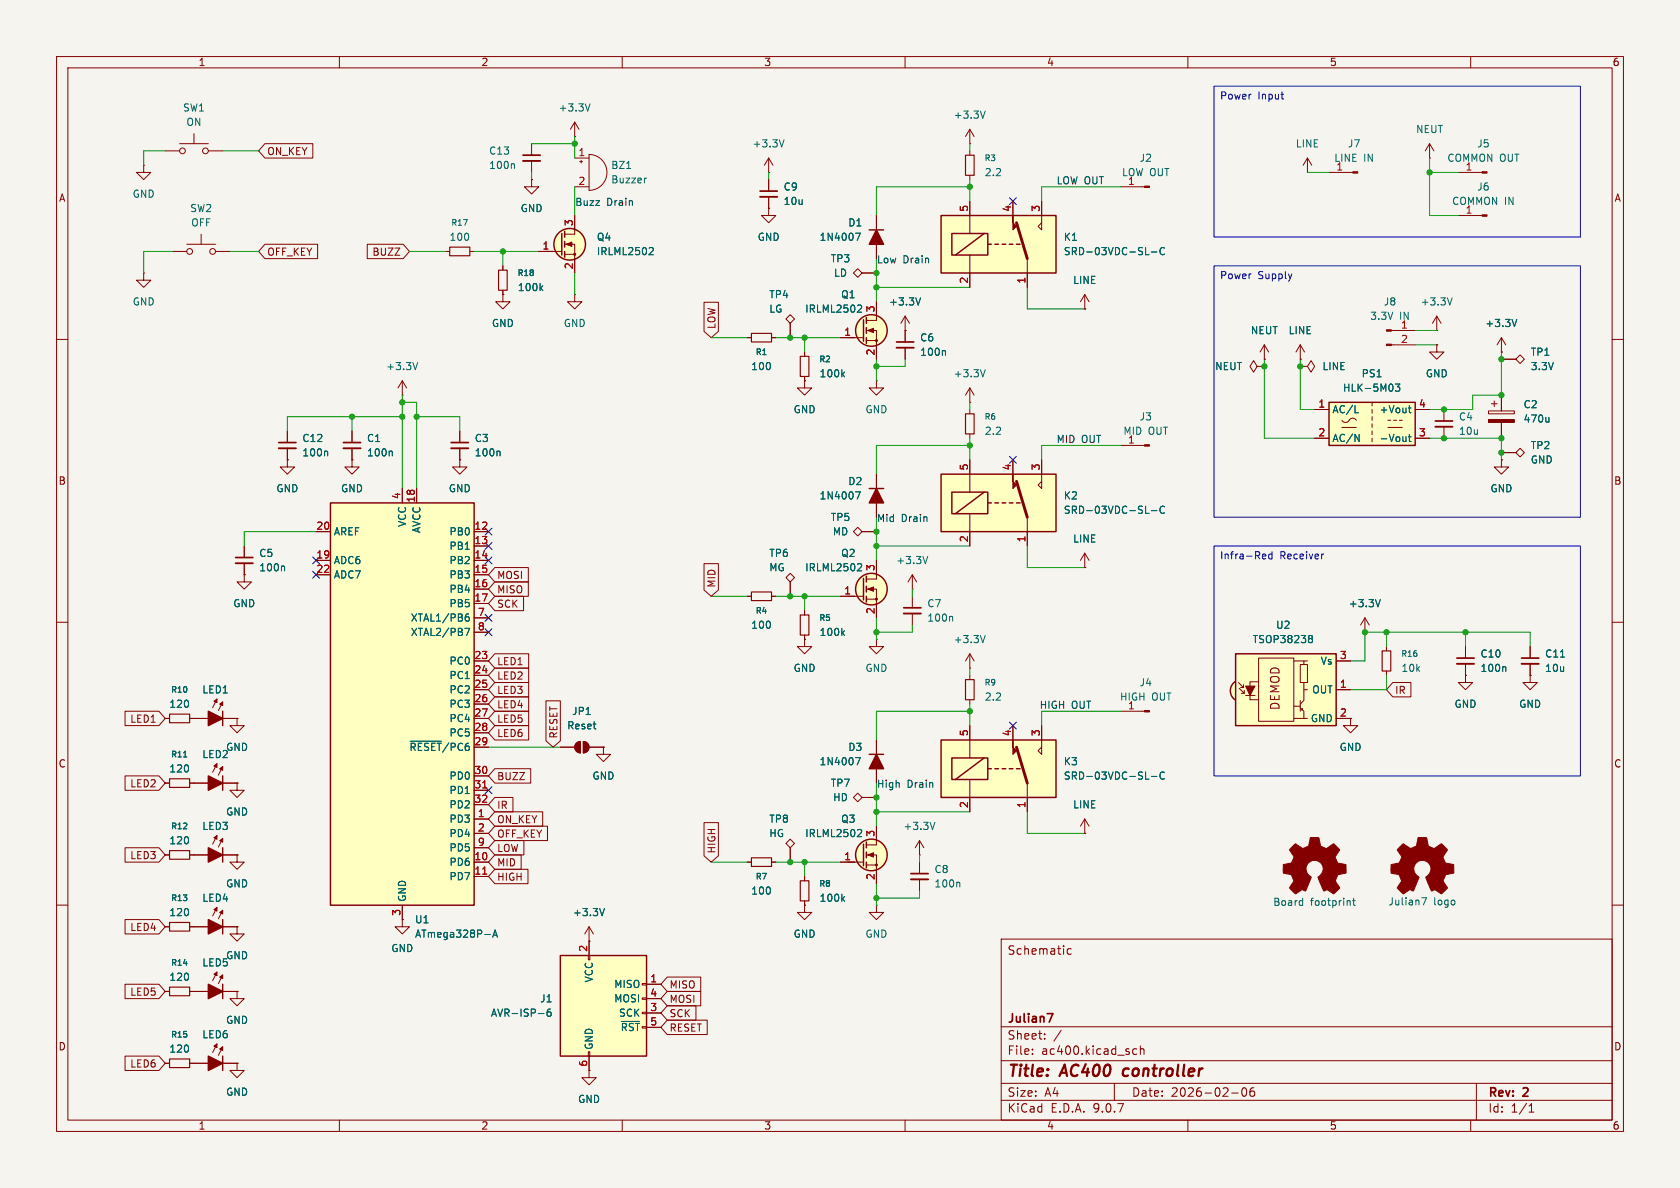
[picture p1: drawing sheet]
<svg xmlns="http://www.w3.org/2000/svg" width="297mm" height="210mm" viewBox="0 0 297 210" stroke-linecap="round" stroke-linejoin="round" font-family="sans-serif">
<path d="M0 0h297v210h-297z" fill="#f5f4ef" stroke="#f5f4ef" stroke-width=".18"/>
<g fill="none" stroke="#840000" stroke-width=".18">
<path d="M10 10h277v190h-277zM12 12h273v186h-273zM60 10v2M110 10v2M160 10v2M210 10v2M260 10v2M25.4 29.2v1.3h1.3l-1.3 1.3-1.3-1.3h1.3M25.4 29.2h.1M135.9 30.5h.1M135.9 27.9l-.8 1.3M135.9 27.9l.8 1.3"/>
<path d="M135.9 27.9v2.6M231.1 30.5h.1M231.1 27.9l-.7 1.3M231.1 27.9l.8 1.3M231.1 27.9v2.6M257.8 30.5h4.2M25.4 48.3v1.2h1.3l-1.3 1.3-1.3-1.3h1.3M25.4 48.3h.1M139.7 55.6l.8 .8-.8 .8-.8-.8zM139.7 57.2v2.5M246 58.4h4.2M10 60h2"/>
<path d="M71.1 69.9h.1M71.1 67.3l-.7 1.3M71.1 67.3l.8 1.3M71.1 67.3v2.6M246 61h4.2M255.3 72.4v2M255.3 75.4v2.1M285 60h2M10 110h2M154.9 113v1.3h1.3l-1.3 1.3-1.2-1.3h1.2M154.9 113h.1M270.5 114.3v2"/>
<path d="M270.5 117.3v2.1M285 110h2M41.9 138.4v1.3h1.3l-1.3 1.3-1.3-1.3h1.3M41.9 138.4h.1M29.2 151.1h.8M33.5 151.1h8.4M37.8 148.1l.6 .2M38.4 147.7l-.8 1.5M38.9 148.6l.5 .2M39.4 148.2l-.8 1.5M41.9 151.1v1.3h1.3l-1.3 1.3-1.3-1.3h1.3M41.9 151.1h.1"/>
<path d="M162.6 151.1h.1M162.6 148.6l-.8 1.3M162.6 148.6l.7 1.3M162.6 148.6v2.5M162.6 152.4v2M162.6 155.4v2.1M191.8 147.3h.1M191.8 144.8l-.8 1.3M191.8 144.8l.7 1.3M191.8 144.8v2.5M10 160h2M104.1 166.4h.1"/>
<path d="M104.1 163.8l-.7 1.3M104.1 163.8l.8 1.3M104.1 163.8v2.6M177 166h108v32h-108zM189.4 167.8l-.4-.1-.3 .3v.4l.1 .2h.6M285 160h2M60 198v2M104.1 189.2v1.3h1.3l-1.3 1.3-1.2-1.3h1.2M104.1 189.2h.1M110 198v2M160 198v2M177 194.5h108"/>
<path d="M177 191.5h108M177 187.5h108M177 181.5h108M182.5 186.3v.1M182.5 185.5v.1M184.7 183.6v.1M184.7 182.8v.1M187.6 182.1l-1.3 2M197 191.5v3M201 185.5l-.5-.1-.3 .3v.4l.2 .2h.6M201.6 185.5l.2-.1 .4 .1v.9M201.6 184.9v1.5"/>
<path d="M210 198v2M217.7 193.2h1.2M219.7 192.4l.2-.1a.81 .81 0 0 1 .6 .6 .81 .81 0 0 1-.3 .8l-.2 .1a.81 .81 0 0 1-.3-1.4zM221.7 192.3a.59 .59 0 0 0-.7 .6v.6l.1 .2 .4 .1 .2-.1 .1-.5-.1-.3h-.5l-.2 .3M260 198v2M261 191.5v6.5M270.3 196.6h.9M270.3 195.5l.4-.4v1.5"/>
</g>
<path d="M198.7 189.1l-.2 .7 .3 .4" fill="none" stroke="#840000" stroke-width=".4"/>
<path d="M253.7 74.4h3.1M269 116.3h3M161 154.4h3.1M185.1 179.2h1l-.6 1.5" fill="none" stroke="#840000" stroke-width=".3"/>
<path d="M138.6 24.7l-.4 1.3M73.8 64.1l-.4 1.2M275.9 116.2h.7M165.3 145.4l-.4 1.2M169.5 155.9l.2 .2v.7M106.9 160.6l-.5 1.3" fill="none" stroke="#006464" stroke-width=".18"/>
<path d="M253.7 75.4h3.1M269 117.3h3M161 155.4h3.1" fill="none" stroke="#840000" stroke-width=".33"/>
<g fill="#840000" stroke="#840000" stroke-width=".18">
<path d="M262 30.4h.9v.2h-.9z"/>
<path d="M245.1 58.3h.9v.2h-.9z"/>
<path d="M245.1 60.8h.9v.3h-.9z"/>
<path d="M37.8 148.1l.6-.4v.6z"/>
<path d="M38.9 148.6l.5-.4v.6z"/>
</g>
<path d="M30 150.4h3.5v1.5h-3.5z" fill="none" stroke="#840000" stroke-width=".2"/>
<path d="M36.8 149.9l2.6 1.2-2.6 1.3z" fill="#840000" stroke="#840000" stroke-width=".25"/>
<path d="M39.4 149.9v2.5" fill="none" stroke="#840000" stroke-width=".25"/>
<path d="M99.1 168.9h15.2v17.8h-15.2z" fill="#ffffc2"/>
<g fill="none" stroke="#840000" stroke-width=".18">
<path d="M154.9 38.1v7.6M171.4 25.4h.1M171.4 22.9v2.5M171.4 26.7v.7M171.4 31v.8M171.4 22.9l-.7 1.2M171.4 22.9l.8 1.2M148.6 59.7h4.1M150.9 48.3l.7-.8 .8 .8-.8 .7zM152.4 48.3h2.5M153.2 58.4h1.7v5.1M154.9 53.3v3.3h-1.7"/>
<path d="M160 58.4h.1M160 55.9v4.6M160 55.9l-.7 1.3M160 55.9l.8 1.3M254 58.4h.1M254 55.9l-.8 1.3M254 55.9l.8 1.3M254 55.9v2.5M265.4 59.7v2.5M265.4 59.7l-.7 1.3M265.4 59.7l.8 1.3M142.2 67.3v1.3h1.3l-1.3 1.3-1.2-1.3h1.2"/>
<path d="M142.2 67.3h.1M142.2 62.2v.8M142.2 66.5v.8M153.2 60.2h1.7M154.9 67.3v1.3h1.3l-1.3 1.3-1.2-1.3h1.2M154.9 67.3h.1M160 61.5v2M171.4 71.1h.1M171.4 68.6l-.7 1.3M171.4 68.6l.8 1.3M171.4 68.6v2.5M222.2 64.8l-.6-1-.6 1 .6 1 .6-1h1.3"/>
<path d="M223.5 64.8h.1M223.5 63.5h.1M223.5 61l-.7 1.2M223.5 61l.8 1.2M223.5 61v2.5M229.9 63.5h.1M229.9 64.8h1.2l.7-1 .6 1-.6 1-.7-1M229.9 64.8h.1M229.9 61l-.8 1.2M229.9 61l.7 1.2M229.9 61v2.5M254 61v1.2h1.3l-1.3 1.3-1.3-1.3h1.3"/>
<path d="M254 61h.1M263.1 72.6h4.6v.6h-4.6zM263.7 71.4h1M264.2 70.9v1M265.4 62.2h.1M265.4 69.9v2.7M265.4 74.7v2.8M265.4 63.5h2.6M268 63.5l.7-.8 .8 .8-.8 .8zM265.4 81.3v1.3h1.3l-1.3 1.2-1.2-1.2h1.2M265.4 81.3h.1M265.4 80h2.6"/>
<path d="M268 80l.7-.8 .8 .8-.8 .8zM29.2 138.4h.8M29.2 127h.8M33.5 138.4h8.4M33.5 127h8.4M37.8 135.4l.6 .2M37.8 124l.6 .2M38.4 135l-.8 1.5M38.4 123.6l-.8 1.5M38.9 135.9l.5 .2M38.9 124.5l.5 .2M39.4 135.5l-.8 1.5"/>
<path d="M39.4 124.1l-.8 1.5M41.9 127v1.3h1.3l-1.3 1.2-1.3-1.2h1.3M41.9 127h.1M34.3 163.8h7.6M37.8 160.8l.6 .2M38.4 160.4l-.8 1.5M38.9 161.3l.5 .2M39.4 160.9l-.8 1.5M41.9 175.3v1.2h1.3l-1.3 1.3-1.3-1.3h1.3M41.9 175.3h.1M104 168.9h.3v.8h-.3zM104.1 166.4v2.5"/>
<path d="M113.5 173.9h.8v.2h-.8zM113.5 176.4h.8v.3h-.8zM113.5 178.9h.8v.3h-.8zM114.3 174h2.5M114.3 176.5h2.5M114.3 179.1h2.5M29.2 188h.8M33.5 188h8.4M37.8 184.9l.6 .3M38.4 184.5l-.8 1.6M38.9 185.4l.5 .3M39.4 185l-.8 1.6"/>
<path d="M41.9 188v1.2h1.3l-1.3 1.3-1.3-1.3h1.3M41.9 188h.1M104 185.9h.3v.8h-.3zM104.1 186.7v2.5M114.3 181.6h2.5"/>
</g>
<g fill="none" stroke="#840000" stroke-width=".25">
<path d="M152.7 56.5v3.8M153.2 56.1v1.1M153.2 57.9v1M153.2 59.7v1M153.7 40.6h2.5M39.4 125.7v2.6M39.4 137.2v2.5M39.4 162.6v2.5M99.1 168.9h15.2v17.8h-15.2zM39.4 186.7v2.5"/>
<circle cx="154.1" cy="58.4" r="2.79"/>
</g>
<g fill="none" stroke="#006464" stroke-width=".18">
<path d="M174.2 19.6l-.5 1.3M151.2 41.2h.9l-.6 1.3M151.8 53.9l.4 .1 .1 .3-.8 .9h.8M162.7 52.6l-.4 1.3M256.7 52.6l-.4 1.3M268.2 56.5l-.5 1.2M148.9 66.1l.4 .5M149.3 65.8l-.5 .5M167 62l.1 .2v.6M174.2 65.3l-.5 1.3M273.8 73.8v.8M273.8 74.5l-.2 .1"/>
<path d="M32.5 133.8h.5M95.2 179.2h1M97.3 178.4h-.3a.86 .86 0 0 0 0 1.2l.4-.1v-.4l-.2-.2h-.4l-.1 .2M109.9 180.6h3.2"/>
</g>
<g fill="#840000" stroke="#840000" stroke-width=".18">
<path d="M263.1 74.2h4.6v.5h-4.6z"/>
<path d="M153.4 58.4l1-.4v.8z"/>
<path d="M37.8 184.9l.6-.4v.7z"/>
<path d="M38.9 185.4l.5-.4v.7z"/>
<path d="M37.8 135.4l.6-.4v.6z"/>
<path d="M38.9 135.9l.5-.4v.6z"/>
<path d="M37.8 124l.6-.4v.6z"/>
<path d="M38.9 124.5l.5-.4v.6z"/>
<path d="M37.8 160.8l.6-.4v.6z"/>
<path d="M38.9 161.3l.5-.4v.6z"/>
<circle cx="154.9" cy="60.2" r=".18"/>
</g>
<path d="M170.7 27.4h1.5v3.6h-1.5zM141.5 63h1.5v3.5h-1.5zM30 137.7h3.5v1.5h-3.5zM30 126.2h3.5v1.6h-3.5zM30 187.2h3.5v1.5h-3.5z" fill="none" stroke="#840000" stroke-width=".2"/>
<circle cx="154.1" cy="58.4" r="2.79" fill="#ffffc2" stroke="#ffffc2" stroke-width=".18"/>
<g fill="#840000" stroke="#840000" stroke-width=".25">
<path d="M36.8 186.7l2.6 1.3-2.6 1.2z"/>
<path d="M36.8 137.2l2.6 1.2-2.6 1.3z"/>
<path d="M36.8 125.7l2.6 1.3-2.6 1.3z"/>
<path d="M154.9 40.6l1.3 2.6h-2.5z"/>
<path d="M36.8 162.6l2.6 1.2-2.6 1.3z"/>
</g>
<path d="M158.5 60.5h3" fill="none" stroke="#840000" stroke-width=".3"/>
<path d="M158.5 61.5h3" fill="none" stroke="#840000" stroke-width=".33"/>
<path d="M166.4 38.1h20.3v10.2h-20.3z" fill="#ffffc2"/>
<g fill="none" stroke="#840000" stroke-width=".18">
<path d="M135.9 36.8v1.3h1.3l-1.3 1.3-1.3-1.3h1.3M135.9 36.8h.1M135.9 31.8v2M135.9 34.8v2M171.4 35.6v5.7M179.1 35.6v2.5M184.1 35.6v5l-.6-.6 .6-.6M198.1 33h4.2M234.9 30.5h4.3M252.7 27.9h.1M252.7 25.4l-.7 1.3M252.7 25.4l.8 1.3"/>
<path d="M252.7 25.4v2.5M257.8 38.1h4.2M30.5 44.5h2.5M33 43.2h5.1M35.6 41.4v1.8M38.1 44.5h2.5M132.1 59.7h.7M136.4 59.7h.8M171.4 45.1v5.7M181.6 45.7v5.1M191.8 54.6h.1M191.8 52.1l-.8 1.2"/>
<path d="M191.8 52.1l.7 1.2M191.8 52.1v2.5M171.4 72.4v.8M171.4 76.7v.8M191.8 97.8v2.5M191.8 97.8l-.8 1.3M191.8 97.8l.7 1.3M142.2 113v1.3h1.3l-1.3 1.3-1.2-1.3h1.2M142.2 113h.1M191.8 100.3h.1M99.1 132.1h2.5M101.9 131.4l.7-.3v2a1.02 1.02 0 0 1-.9-.6 1.02 1.02 0 0 1 .2-1.1z"/>
<path d="M103.1 131.1a1.02 1.02 0 0 1 1 1 1.02 1.02 0 0 1-1 1zM104.1 132.1h2.6M106.7 132.1v1.3h1.2l-1.2 1.2-1.3-1.2h1.3M106.7 132.1h.1M150.9 141l.7-.8 .8 .8-.8 .7zM152.4 141h2.5M29.2 175.3h.8M29.2 163.8h.8M33.5 175.3h8.4M33.5 163.8h.8M37.8 172.2l.6 .3M38.4 171.8l-.8 1.6"/>
<path d="M38.9 172.7l.5 .3M39.4 172.3l-.8 1.6M41.9 163.8v1.3h1.3l-1.3 1.3-1.3-1.3h1.3M41.9 163.8h.1M71.1 162.6v1.2h1.3l-1.3 1.3-1.3-1.3h1.3M71.1 162.6h.1"/>
<circle cx="33.5" cy="44.5" r=".51"/>
<circle cx="37.6" cy="44.5" r=".51"/>
</g>
<path d="M166.4 38.1h20.3v10.2h-20.3zM168.3 41.3h6.3v3.8h-6.3zM174 41.3l-5.1 3.8M174.6 43.2h.7M175.9 43.2h.6M177.2 43.2h.6M178.4 43.2h.7M179.7 43.2h.6M39.4 174v2.5" fill="none" stroke="#840000" stroke-width=".25"/>
<path d="M179.7 39.4l1.9 6.3" fill="none" stroke="#840000" stroke-width=".51"/>
<g fill="#840000" stroke="#840000" stroke-width=".18">
<path d="M179.1 38.1v1.3l.6 .6-.6 .6z"/>
<path d="M37.8 172.2l.6-.4v.7z"/>
<path d="M38.9 172.7l.5-.4v.7z"/>
<path d="M202.3 32.9h.9v.2h-.9z"/>
<path d="M101.9 131.4l.7-.3v2a1.02 1.02 0 0 1-.9-.6 1.02 1.02 0 0 1 .2-1.1z"/>
<path d="M103.1 131.1a1.02 1.02 0 0 1 1 1 1.02 1.02 0 0 1-1 1z"/>
<path d="M239.2 30.4h.8v.2h-.8z"/>
<path d="M262 38h.9v.2h-.9z"/>
</g>
<path d="M203.6 44.5h.9M205.9 43.9a.6 .6 0 0 0-.9 .4 .6 .6 0 0 0 .6 .7l.3-.1" fill="none" stroke="#006464" stroke-width=".18"/>
<path d="M36.8 174l2.6 1.3-2.6 1.2z" fill="#840000" stroke="#840000" stroke-width=".25"/>
<path d="M132.8 58.9h3.6v1.6h-3.6zM170.7 73.2h1.5v3.5h-1.5zM30 163.1h3.5v1.5h-3.5zM30 174.5h3.5v1.5h-3.5z" fill="none" stroke="#840000" stroke-width=".2"/>
<path d="M134.4 33.8h3" fill="none" stroke="#840000" stroke-width=".3"/>
<path d="M134.4 34.8h3" fill="none" stroke="#840000" stroke-width=".33"/>
<path d="M166.4 83.8h20.3v10.2h-20.3z" fill="#ffffc2"/>
<g fill="none" stroke="#840000" stroke-width=".18">
<path d="M29.2 26.7h2.5M31.7 25.4h5.1M34.3 23.6v1.8M36.8 26.7h2.6M94 31.8v1.2h1.2l-1.2 1.3-1.3-1.3h1.3M94 31.8h.1M94 25.4v2M94 28.4v2.1M78.7 44.5h.8M83.1 44.5h.7M88.9 52.1v1.2h1.3l-1.3 1.3-1.3-1.3h1.3M88.9 52.1h.1"/>
<path d="M88.9 47v.8M88.9 51.3v.8M198.1 78.7h4.2M150.9 94l.7-.8 .8 .8-.8 .7zM152.4 94h2.5M154.9 83.8v7.6M154.9 99.1v3.3h-1.7M171.4 81.3v5.7M171.4 90.8v5.7M179.1 81.3v2.5M181.6 91.4v5.1M184.1 81.3v5.1l-.6-.7 .6-.6"/>
<path d="M142.2 108v.7M142.2 112.3v.7M148.6 105.4h4.1M153.2 104.1h1.7v5.1M153.2 105.9h1.7"/>
<circle cx="32.3" cy="26.7" r=".51"/>
<circle cx="36.3" cy="26.7" r=".51"/>
</g>
<g fill="none" stroke="#840000" stroke-width=".25">
<path d="M153.7 86.4h2.5M166.4 83.8h20.3v10.2h-20.3zM168.3 87h6.3v3.8h-6.3zM174 87l-5.1 3.8M174.6 88.9h.7M175.9 88.9h.6M177.2 88.9h.6M178.4 88.9h.7M179.7 88.9h.6M152.7 102.2v3.8M153.2 101.9v1M153.2 103.6v1"/>
<path d="M153.2 105.4v1"/>
<circle cx="154.1" cy="104.1" r="2.79"/>
</g>
<path d="M179.7 85.1l1.9 6.3" fill="none" stroke="#840000" stroke-width=".51"/>
<g fill="#840000" stroke="#840000" stroke-width=".18">
<path d="M179.1 83.8v1.3l.6 .6-.6 .7z"/>
<path d="M202.3 78.6h.9v.3h-.9z"/>
<path d="M153.4 104.1l1-.3v.7z"/>
<circle cx="154.9" cy="105.9" r=".18"/>
</g>
<path d="M90.8 28.9l.1 .2v.7M95.6 50.9l.4 .5M96 50.5l-.5 .5M151.2 86.9h.9l-.6 1.3M151.8 99.6l.4 .1 .1 .3-.8 .9h.8M203.6 90.3h.9M205.9 89.6a.6 .6 0 0 0-.9 .4 .6 .6 0 0 0 .6 .7l.3-.1M148.9 111.9l.4 .4M149.3 111.5l-.5 .5" fill="none" stroke="#006464" stroke-width=".18"/>
<path d="M79.5 43.7h3.6v1.5h-3.6zM88.1 47.8h1.6v3.5h-1.6zM141.5 108.7h1.5v3.6h-1.5z" fill="none" stroke="#840000" stroke-width=".2"/>
<path d="M92.5 27.4h3" fill="none" stroke="#840000" stroke-width=".3"/>
<path d="M92.5 28.4h3" fill="none" stroke="#840000" stroke-width=".33"/>
<path d="M154.9 86.4l1.3 2.5h-2.5z" fill="#840000" stroke="#840000" stroke-width=".25"/>
<circle cx="154.1" cy="104.1" r="2.79" fill="#ffffc2" stroke="#ffffc2" stroke-width=".18"/>
<path d="M234.9 71.1h15.3v7.6h-15.3z" fill="#ffffc2"/>
<g fill="none" stroke="#840000" stroke-width=".25">
<path d="M99.3 41.3v3.8M99.8 40.9v1M99.8 42.7v1M99.8 44.5v1M234.9 71.1h15.3v7.6h-15.3zM153.7 133.4h2.5M152.7 149.2v3.8M153.2 148.8v1.1M153.2 150.6v1M153.2 152.4v1"/>
<circle cx="100.7" cy="43.2" r="2.79"/>
<circle cx="154.1" cy="151.1" r="2.79"/>
</g>
<g fill="none" stroke="#840000" stroke-width=".18">
<path d="M101.6 24.1h.1M101.6 21.6v2.5M101.6 38.1v3.3h-1.8M101.6 21.6l-.8 1.3M101.6 21.6l.8 1.3M101.6 27.9h2.5M101.6 33h2.5M102.5 28.6h.5M102.7 28.3v.5M104.1 27.3a3.2 3.2 0 0 1 3.2 3.2 3.2 3.2 0 0 1-3.2 3.2zM95.2 44.5h4.1M99.8 43.2h1.8v5.1"/>
<path d="M99.8 45h1.8M101.6 52.1v1.2h1.3l-1.3 1.3-1.3-1.3h1.3M101.6 52.1h.1M232.4 72.4h2.5M232.4 77.5h2.5M237.2 74.3a.8 .8 0 0 0 .8 .4 .8 .8 0 0 0 .7-.6 .73 .73 0 0 1 1.1 .2M237.2 75.6h2.6M242.6 71.1v.7M242.6 72.4v.6M242.6 73.7v.6M242.6 74.9v.7M242.6 76.2v.6"/>
<path d="M242.6 77.5v.6M245.4 75.6h2.5M245.4 74.3h.5M246.4 74.3h.5M247.4 74.3h.5M250.2 72.4h2.5M250.2 77.5h2.5M132.1 105.4h.7M136.4 105.4h.8M161.3 104.1h.1M161.3 101.6l-.8 1.3M161.3 101.6l.8 1.3"/>
<path d="M161.3 101.6v2.5M161.3 105.4v2M161.3 108.5v2M245.1 114.3v.8M245.1 118.6v.8M154.9 130.8v7.6M132.1 152.4h.7M136.4 152.4h.8M138.9 149.1l.8-.8 .8 .8-.8 .8zM139.7 149.9v2.5M142.2 154.9v.8M142.2 159.3v.7"/>
<path d="M148.6 152.4h4.1M153.2 151.1h1.7v5.1M153.2 152.9h1.7M154.9 146.1v3.3h-1.7"/>
</g>
<g fill="none" stroke="#006464" stroke-width=".18">
<path d="M104.3 18.4l-.4 1.2M110.8 29.8h.7M114.3 31.5h-.3M115 43.8h.4l.1 .3-.8 .9h.8M239.5 73h.7M239.5 76.8l.8 1.2v-1.2M246.7 67.9h.8l-.5 .5 .4 .1v.5l-.2 .2-.5-.2M249 72.1h.5M249 77.2h.5M249.2 71.7v1.1l.3 .2M249.2 76.8v1.1l.3 .1M164 98.4l-.4 1.2"/>
<path d="M168.2 109l.2 .1v.7M151.2 133.9h.9l-.6 1.3M148.9 158.8l.4 .5M149.3 158.5l-.5 .5M151.8 146.6l.4 .1 .1 .3-.8 .9h.8"/>
</g>
<path d="M159.8 107.4h3" fill="none" stroke="#840000" stroke-width=".3"/>
<path d="M159.8 108.5h3" fill="none" stroke="#840000" stroke-width=".33"/>
<g fill="#ffffc2" stroke="#ffffc2" stroke-width=".18">
<path d="M218.1 120.7l.2-.2 1.2 1.6-1.2 1.6a1.97 1.97 0 0 1-.2-3z"/>
<circle cx="100.7" cy="43.2" r="2.79"/>
<circle cx="154.1" cy="151.1" r="2.79"/>
</g>
<g fill="#840000" stroke="#840000" stroke-width=".18">
<path d="M100.1 43.2l1-.4v.8z"/>
<path d="M153.4 151.1l1-.4v.8z"/>
<circle cx="101.6" cy="45" r=".18"/>
<circle cx="154.9" cy="152.9" r=".18"/>
</g>
<path d="M154.9 133.4l1.3 2.5h-2.5z" fill="#840000" stroke="#840000" stroke-width=".25"/>
<path d="M132.8 104.6h3.6v1.6h-3.6zM244.3 115.1h1.6v3.5h-1.6zM132.8 151.6h3.6v1.6h-3.6zM141.5 155.7h1.5v3.6h-1.5z" fill="none" stroke="#840000" stroke-width=".2"/>
<path d="M218.4 115.6h17.8v12.7h-17.8z" fill="#ffffc2"/>
<path d="M218.4 115.6h17.8v12.7h-17.8zM218.3 120.5a1.97 1.97 0 0 0 0 3.2" fill="none" stroke="#840000" stroke-width=".25"/>
<g fill="none" stroke="#840000" stroke-width=".18">
<path d="M222.5 116.3h6.2v11.2h-6.2zM228.7 116.8h1.8M229.9 117.5h1.2v3.2h-1.2zM231.1 116.8h-.6v.7M236.2 116.8h2.6M218.9 120.7l.9 .8M219.1 121.7l.9 .9M219.3 121.5h.5M219.5 122.6h.5M219.8 121v.5M220 122v.6M220.2 122.9h1.7"/>
<path d="M222.5 120.5h-1.5v3.2h1.5M228.7 127h1.8M228.7 124.8h1.2M229.9 125.1l.6 .6v1.3h.6M229.9 123.8v1.9M230.3 125.2v.3h-.3M230.5 120.7v1.2M231.1 121.9h-.6v1.9l-.6 .7M236.2 127h2.6M236.2 121.9h2.6"/>
</g>
<path d="M220.2 121.3h1.7l-.9 1.6z" fill="#840000" stroke="#840000" stroke-width=".18"/>
<path d="M231.6 112.3h.2l.2 .3-.2 .3M231.6 112.9h.2M231.8 112.9l.2 .2v.3l-.1 .1-.3 .1" fill="none" stroke="#006464" stroke-width=".18"/>
<path d="M166.4 130.8h20.3v10.2h-20.3z" fill="#ffffc2"/>
<g fill="none" stroke="#840000" stroke-width=".18">
<path d="M50.8 76.2v2M50.8 79.2v2.1M62.2 76.2v2M62.2 79.2v2.1M81.3 76.2v2M81.3 79.2v2.1M50.8 81.3v1.3h1.3l-1.3 1.2-1.3-1.2h1.3M50.8 81.3h.1M62.2 81.3v1.3h1.3l-1.3 1.2-1.2-1.2h1.2M62.2 81.3h.1M81.3 81.3v1.3h1.2l-1.2 1.2-1.3-1.2h1.3M81.3 81.3h.1"/>
<path d="M138.9 102.1l.8-.8 .8 .8-.8 .8zM139.7 102.9v2.5M171.4 118.1h.1M171.4 115.6v2.5M171.4 119.4v.7M171.4 115.6l-.7 1.2M171.4 115.6l.8 1.2M241.3 111.8h.1M241.3 109.2l-.8 1.3M241.3 109.2l.8 1.3M241.3 109.2v2.6M259.1 114.3v2"/>
<path d="M259.1 117.3v2.1M270.5 119.4v1.3h1.3l-1.3 1.2-1.3-1.2h1.3M270.5 119.4h.1M171.4 123.7v.8M171.4 128.3v5.7M171.4 137.8v5.7M179.1 128.3v2.5M181.6 138.4v5.1M184.1 128.3v5.1l-.6-.7 .6-.6M198.1 125.7h4.2M142.2 160v1.3h1.3l-1.3 1.3-1.2-1.3h1.2M142.2 160h.1"/>
<path d="M154.9 160v1.3h1.3l-1.3 1.3-1.2-1.3h1.2M154.9 160h.1"/>
</g>
<path d="M166.4 130.8h20.3v10.2h-20.3zM168.3 134h6.3v3.8h-6.3zM174 134l-5.1 3.8M174.6 135.9h.7M175.9 135.9h.6M177.2 135.9h.6M178.4 135.9h.7M179.7 135.9h.6" fill="none" stroke="#840000" stroke-width=".25"/>
<path d="M179.7 132.1l1.9 6.3" fill="none" stroke="#840000" stroke-width=".51"/>
<g fill="#840000" stroke="#840000" stroke-width=".18">
<path d="M179.1 130.8v1.3l.6 .6-.6 .7z"/>
<path d="M202.3 125.6h.9v.3h-.9z"/>
</g>
<path d="M57.7 79.7l.2 .2v.7M69.2 79.7l.2 .2v.7M88.2 79.7l.2 .2v.7M174.2 112.3l-.5 1.3M244 106l-.4 1.3M266 117.8l.2 .2v.7M203.6 137.3h.9M205.9 136.6a.6 .6 0 0 0-.9 .4 .6 .6 0 0 0 .6 .7l.3-.1" fill="none" stroke="#006464" stroke-width=".18"/>
<path d="M170.7 120.1h1.5v3.6h-1.5z" fill="none" stroke="#840000" stroke-width=".2"/>
<path d="M49.3 78.2h3M60.7 78.2h3.1M79.8 78.2h3M257.6 116.3h3" fill="none" stroke="#840000" stroke-width=".3"/>
<path d="M49.3 79.2h3M60.7 79.2h3.1M79.8 79.2h3M257.6 117.3h3" fill="none" stroke="#840000" stroke-width=".33"/>
<path d="M58.4 88.9h25.4v71.1h-25.4z" fill="#ffffc2"/>
<path d="M58.4 88.9h25.4v71.1h-25.4z" fill="none" stroke="#840000" stroke-width=".25"/>
<g fill="none" stroke="#840000" stroke-width=".18">
<path d="M46.8 25.4h8.5v2.5h-8.5l-1.1-1.2zM94 31.8h.1M101.6 38.1v2.5M135.9 36.8h.1M135.9 31.8v2M135.9 34.8v2M154.9 38.1v2.5M171.4 35.6v2.5M179.1 35.6v2.5M184.1 35.6v2.5M46.8 43.2h9.3v2.5h-9.3l-1.1-1.2zM64.9 43.2h6.4l1.1 1.3-1.1 1.2h-6.4z"/>
<path d="M88.9 52.1h.1M88.9 47v.8M88.9 51.3v.8M95.2 44.5h2.6M101.6 45.7v2.6M124.5 53.4h2.5v5.2l-1.3 1.1-1.2-1.1zM132.1 59.7h.7M136.4 59.7h.8M139.7 57.2v2.5M148.6 59.7h2.5M152.4 48.3h2.5M154.9 43.2v2.5"/>
<path d="M154.9 53.3v2.6M160 58.4h.1M160 58.4v2.1M171.4 48.3v2.5M181.6 48.3v2.5M191.8 54.6h.1M50.8 76.2v2M50.8 79.2v2.1M62.2 76.2v2M62.2 79.2v2.1M81.3 76.2v2M81.3 79.2v2.1"/>
<path d="M142.2 67.3h.1M142.2 62.2v.8M142.2 66.5v.8M154.9 61v2.5M160 61.5v2M223.5 64.8h.1M223.5 63.5h.1M229.9 63.5h.1M229.9 64.8h.1M232.4 72.4h2.5M232.4 77.5h2.5M250.2 72.4h2.5"/>
<path d="M250.2 77.5h2.5M254 61h.1M265.4 62.2h.1M265.4 69.9v2.7M265.4 74.7v2.8M265.4 63.5h2.6M43.2 96.5v2.1M43.2 99.6v2M50.8 81.3h.1M55.9 94h2.5M55.9 99.1h2.5M62.2 81.3h.1"/>
<path d="M71.1 86.4v2.5M73.7 86.4v2.5M81.3 81.3h.1M83.8 94h2.6M83.8 99.1h2.6M83.8 96.5h2.6M124.5 99.6h2.5v4.7l-1.3 1.1-1.2-1.1zM152.4 94h2.5M154.9 83.8v2.6M154.9 88.9v2.5M154.9 99.1v2.5M171.4 81.3v2.5"/>
<path d="M171.4 94v2.5M179.1 81.3v2.5M181.6 94v2.5M184.1 81.3v2.5M265.4 81.3h.1M265.4 80h2.6M43.2 101.6v1.3h1.2l-1.2 1.2-1.3-1.2h1.3M43.2 101.6h.1M55.9 101.6h2.5M83.8 101.6h2.6M83.8 104.1h2.6M83.8 106.7h2.6"/>
<path d="M83.8 109.2h2.6M83.8 111.8h2.6M83.8 116.8h2.6M83.8 119.4h2.6M87.5 100.3h5.9v2.6h-5.9l-1.1-1.3zM87.5 102.9h5.9v2.5h-5.9l-1.1-1.3zM87.5 118.1h6v2.6h-6l-1.1-1.3zM87.5 115.6h6v2.5h-6l-1.1-1.3zM87.5 105.4h5.1v2.6h-5.1l-1.1-1.3zM132.1 105.4h.7M136.4 105.4h.8M139.7 102.9v2.5"/>
<path d="M142.2 113h.1M142.2 108v.7M142.2 112.3v.7M148.6 105.4h2.5M154.9 106.7v2.5M191.8 100.3h.1M236.2 116.8h2.6M241.3 111.8h.1M259.1 119.4v1.3h1.2l-1.2 1.2-1.3-1.2h1.3M259.1 119.4h.1M259.1 114.3v2M259.1 117.3v2.1"/>
<path d="M270.5 119.4h.1M270.5 114.3v2M270.5 117.3v2.1M22.1 137.2h6l1.1 1.2-1.1 1.3h-6zM22.1 125.7h6l1.1 1.3-1.1 1.3h-6zM29.2 127h.8M29.2 138.4h.8M33.5 127h3.3M33.5 138.4h3.3M39.4 127h2.5M39.4 138.4h2.5M41.9 127h.1"/>
<path d="M41.9 138.4h.1M83.8 121.9h2.6M83.8 124.5h2.6M83.8 127h2.6M83.8 129.5h2.6M83.8 132.1h2.6M83.8 137.2h2.6M83.8 139.7h2.6M87.5 120.6h6v2.6h-6l-1.1-1.3zM87.5 128.3h6v2.5h-6l-1.1-1.3zM87.5 135.9h6.3v2.5h-6.3l-1.1-1.2zM87.5 125.7h6v2.6h-6l-1.1-1.3z"/>
<path d="M87.5 123.2h6v2.5h-6l-1.1-1.2zM96.5 123.9h2.6v7.1l-1.3 1.1-1.3-1.1zM99.1 132.1h2.5M104.1 132.1h2.6M106.7 132.1h.1M154.9 130.8v2.6M154.9 135.9v2.5M171.4 128.3v2.5M179.1 128.3v2.5M184.1 128.3v2.5M236.2 121.9h2.6M236.2 127h2.6"/>
<path d="M238.8 127v1.3h1.2l-1.2 1.2-1.3-1.2h1.3M238.8 127h.1M246.2 120.6h3.2v2.6h-3.2l-1.1-1.3zM22.1 149.9h6l1.1 1.2-1.1 1.3h-6zM29.2 151.1h.8M33.5 151.1h3.3M39.4 151.1h2.5M41.9 151.1h.1M83.8 142.2h2.6M83.8 144.8h2.6M83.8 147.3h2.6M83.8 149.9h2.6"/>
<path d="M83.8 152.4h2.6M83.8 154.9h2.6M87.5 148.6h5.1v2.5h-5.1l-1.1-1.2zM87.5 141h3.2v2.5h-3.2l-1.1-1.3zM87.5 153.7h5.8v2.5h-5.8l-1.1-1.3zM87.5 151.1h4.6v2.6h-4.6l-1.1-1.3zM87.5 143.5h8.4v2.6h-8.4l-1.1-1.3zM87.5 146h9.3v2.6h-9.3l-1.1-1.3zM124.5 145.4h2.5v5.9l-1.3 1.1-1.2-1.1zM132.1 152.4h.7M136.4 152.4h.8M139.7 149.9v2.5"/>
<path d="M142.2 154.9v.8M142.2 159.3v.7M148.6 152.4h2.5M152.4 141h2.5M154.9 146.1v2.5M154.9 153.7v2.5M171.4 141v2.5M181.6 141v2.5M191.8 147.3h.1M22.1 162.6h6l1.1 1.2-1.1 1.3h-6zM22.1 174h6l1.1 1.3-1.1 1.2h-6zM29.2 175.3h.8"/>
<path d="M29.2 163.8h.8M33.5 175.3h3.3M33.5 163.8h3.3M39.4 175.3h2.5M39.4 163.8h2.5M41.9 163.8h.1M41.9 175.3h.1M71.1 162.6h.1M71.1 160v2.6M104.1 166.4h.1M104.1 166.4v2.5M114.3 174h2.5"/>
<path d="M114.3 176.5h2.5M114.3 179.1h2.5M118 177.8h5v2.5h-5l-1.2-1.2zM118 172.7h5.9v2.6h-5.9l-1.2-1.3zM118 175.3h5.9v2.5h-5.9l-1.2-1.3zM142.2 160h.1M22.1 186.7h6l1.1 1.3-1.1 1.2h-6zM29.2 188h.8M33.5 188h3.3M39.4 188h2.5M41.9 188h.1M104.1 189.2h.1"/>
<path d="M104.1 186.7v2.5M114.3 181.6h2.5M118 180.3h7v2.6h-7l-1.2-1.3z"/>
</g>
<g fill="none" stroke="#006464" stroke-width=".18">
<path d="M95.6 50.9l.4 .5M96 50.5l-.5 .5M115 43.8h.4l.1 .3-.8 .9h.8M151.2 41.2h.9l-.6 1.3M151.8 53.9l.4 .1 .1 .3-.8 .9h.8M162.7 52.6l-.4 1.3M203.6 44.5h.9M205.9 43.9a.6 .6 0 0 0-.9 .4 .6 .6 0 0 0 .6 .7l.3-.1M268.2 56.5l-.5 1.2M57.7 79.7l.2 .2v.7M69.2 79.7l.2 .2v.7M88.2 79.7l.2 .2v.7"/>
<path d="M148.9 66.1l.4 .5M149.3 65.8l-.5 .5M167 62l.1 .2v.6M239.5 73h.7M239.5 76.8l.8 1.2v-1.2M246.7 67.9h.8l-.5 .5 .4 .1v.5l-.2 .2-.5-.2M249 72.1h.5M249 77.2h.5M249.2 71.7v1.1l.3 .2M249.2 76.8v1.1l.3 .1M273.8 73.8v.8M273.8 74.5l-.2 .1"/>
<path d="M151.2 86.9h.9l-.6 1.3M151.8 99.6l.4 .1 .1 .3-.8 .9h.8M203.6 90.3h.9M205.9 89.6a.6 .6 0 0 0-.9 .4 .6 .6 0 0 0 .6 .7l.3-.1M50.1 100.1l.2 .2v.6M82.2 111.1h.8l-.5 1.2M82.3 109.1l.4-.1 .3 .3-.2 .4-.3 .1-.2-.1M82.8 108.5l-.3 .1-.2 .2M148.9 111.9l.4 .4M149.3 111.5l-.5 .5M231.6 112.3h.2l.2 .3-.2 .3M231.6 112.9h.2"/>
<path d="M231.8 112.9l.2 .2v.3l-.1 .1-.3 .1M244 106l-.4 1.3M266 117.8l.2 .2v.7M275.9 116.2h.7M32.5 133.8h.5M72.5 131h5.5M151.2 133.9h.9l-.6 1.3M203.6 137.3h.9M205.9 136.6a.6 .6 0 0 0-.9 .4 .6 .6 0 0 0 .6 .7l.3-.1M148.9 158.8l.4 .5M149.3 158.5l-.5 .5M151.8 146.6l.4 .1 .1 .3-.8 .9h.8"/>
<path d="M230.2 159.2l.1 .1M230.3 158.8v1.3M230.3 160l-.1 .1M238.5 159.2l.2 .2v.7M239.1 159.2h.5M239.3 158.8v1.1l.3 .2M251.3 158.7h.9l-.6 1.3M85.7 165.2h1M87.1 165.7l.4-1.3 .4 1.3M87.2 165.3h.6M95.2 179.2h1M97.3 178.4h-.3a.86 .86 0 0 0 0 1.2l.4-.1v-.4l-.2-.2h-.4l-.1 .2"/>
<path d="M106.9 160.6l-.5 1.3M109.9 180.6h3.2"/>
</g>
<path d="M85.3 139.3h.8M85.3 154.5h.8" fill="none" stroke="#a90000" stroke-width=".18"/>
<path d="M41.7 98.6h3" fill="none" stroke="#840000" stroke-width=".3"/>
<path d="M41.7 99.6h3" fill="none" stroke="#840000" stroke-width=".33"/>
<g fill="#840000" stroke="#840000" stroke-width=".18">
<path d="M247.5 149.7l.6-.6 .9 .6a.62 .62 0 0 0 1 0h.2a1.62 1.62 0 0 0 .4-1.4l.1-.2h1.5l.2 .7a.74 .74 0 0 0 .6 1l.5 .2 1.3-.9 1.1 1.1-.4 .7a.75 .75 0 0 0-.2 1.2l.2 .5 1.5 .2v1.5l-1.4 .3-.1 .1a1.23 1.23 0 0 0-.3 1.2l.7 1-.1 .2-1 .9-.8-.5a.54 .54 0 0 0-.9 0l-1-2.4a2.33 2.33 0 0 0 .8-1.9 1.54 1.54 0 0 0-2.5-.7 1.54 1.54 0 0 0 .5 2.6l-1.1 2.4a.69 .69 0 0 0-1.1 .1l-.6 .4-1.1-1.1 .8-1.1-.2-.6a.71 .71 0 0 0-.9-.7l-.8-.2v-1.5h.5a1.11 1.11 0 0 0 1.2-.8 .72 .72 0 0 0-.2-1.1l-.4-.7z"/>
<path d="M228.5 149.7l.6-.6 .8 .6a.62 .62 0 0 0 1 0h.2a1.62 1.62 0 0 0 .5-1.4l.1-.2h1.4l.2 .7a.74 .74 0 0 0 .7 1l.5 .2 1.3-.9 1 1.1-.4 .7a.75 .75 0 0 0-.1 1.2l.2 .5 1.4 .2 .1 1.5-1.4 .3-.1 .1a1.23 1.23 0 0 0-.3 1.2l.7 1-.1 .2-1 .9-.9-.5a.54 .54 0 0 0-.8 0l-1.1-2.4a2.33 2.33 0 0 0 .9-1.9 1.54 1.54 0 0 0-2.5-.7 1.54 1.54 0 0 0 .4 2.6l-1 2.4a.69 .69 0 0 0-1.2 .1l-.6 .4-1-1.1 .8-1.1-.3-.6a.71 .71 0 0 0-.9-.7l-.7-.2v-1.5h.4a1.11 1.11 0 0 0 1.2-.8 .72 .72 0 0 0-.2-1.1l-.3-.7z"/>
</g>
<g fill="none" stroke="#009600" stroke-width=".18">
<path d="M29.2 26.7h-3.8v2.5M39.4 26.7h6.3M94 30.5v1.3M94 25.4h7.6M101.6 24.1v3.8M101.6 33v5.1M135.9 30.5v1.3M171.4 25.4v1.3M171.4 31.8v3.8M171.4 33h-16.5v5.1M198.1 33h-14v2.6M231.1 30.5h3.8"/>
<path d="M252.7 27.9v10.2h5.1M252.7 30.5h5.1M30.5 44.5h-5.1v3.8M40.6 44.5h5.1M72.4 44.5h6.3M83.8 44.5h11.4M88.9 44.5v2.5M101.6 48.3v3.8M125.7 59.7h6.4M137.2 59.7h11.4M142.2 59.7v2.5M154.9 45.7v7.6"/>
<path d="M154.9 50.8h16.5M181.6 50.8v3.8h10.2M250.2 58.4h3.8M62.2 73.7v2.5M71.1 69.9v16.5M71.1 73.7h-20.3v2.5M71.1 71.1h2.6v15.3M73.7 73.7h7.6v2.5M154.9 63.5v3.8M160 63.5v1.3h-5.1M171.4 71.1v1.3M171.4 77.5v3.8"/>
<path d="M171.4 78.7h-16.5v5.1M198.1 78.7h-14v2.6M223.5 63.5v14h8.9M229.9 63.5v8.9h2.5M250.2 61h3.8M252.7 77.5h12.7v3.8M265.4 62.2v7.7h-5.1v2.5h-7.6M55.9 94h-12.7v2.5M154.9 91.4v7.7M154.9 96.5h16.5M181.6 96.5v3.8h10.2M125.7 105.4h6.4"/>
<path d="M137.2 105.4h11.4M142.2 105.4v2.6M154.9 109.2v3.8M161.3 104.1v1.3M161.3 110.5v1.3h-6.4M171.4 118.1v1.3M245.1 111.8v2.5M245.1 119.4v2.5h-6.3M259.1 111.8v2.5M270.5 114.3v-2.5h-29.2v5h-2.5M86.4 132.1h12.7M154.9 138.4v7.7"/>
<path d="M171.4 124.5v3.8M171.4 125.7h-16.5v5.1M198.1 125.7h-14v2.6M125.7 152.4h6.4M137.2 152.4h11.4M142.2 152.4v2.5M154.9 156.2v3.8M154.9 143.5h16.5M162.6 151.1v1.3M162.6 157.5v1.3h-7.7M181.6 143.5v3.8h10.2"/>
</g>
<g fill="none" stroke="#000084" stroke-width=".18">
<path d="M178.5 35l1.2 1.2M179.7 35l-1.2 1.2M55.3 98.5l1.2 1.2M56.5 98.5l-1.2 1.2M85.8 93.4l1.2 1.2M85.8 95.9l1.2 1.2M85.8 98.5l1.2 1.2M87 93.4l-1.2 1.2M87 95.9l-1.2 1.2M87 98.5l-1.2 1.2M178.5 80.7l1.2 1.2M179.7 80.7l-1.2 1.2"/>
<path d="M55.3 101l1.2 1.2M56.5 101l-1.2 1.2M85.8 111.2l1.2 1.2M85.8 108.6l1.2 1.2M87 111.2l-1.2 1.2M87 108.6l-1.2 1.2M85.8 139.1l1.2 1.2M87 139.1l-1.2 1.2M178.5 127.7l1.2 1.2M179.7 127.7l-1.2 1.2"/>
</g>
<path d="M214.6 15.2h64.8v26.7h-64.8zM226.4 16.7h.5M226.8 17.5h.1M214.6 47h64.8v44.4h-64.8zM214.6 96.5h64.8v40.7h-64.8zM223.4 97.9l.3 .1 .1 .3-.6 .1M223.7 98.7l-.3 .1M224.9 98l-.4-.1-.2 .3 .1 .5h.5M224.9 97.5v1.3M234 97.9l-.2 .1" fill="none" stroke="#0000c2" stroke-width=".18"/>
<g fill="#009600" stroke="#009600" stroke-width=".18">
<circle cx="252.7" cy="30.5" r=".46"/>
<circle cx="265.4" cy="69.9" r=".46"/>
<circle cx="265.4" cy="63.5" r=".46"/>
<circle cx="223.5" cy="64.8" r=".46"/>
<circle cx="229.9" cy="64.8" r=".46"/>
<circle cx="142.2" cy="59.7" r=".46"/>
<circle cx="139.7" cy="59.7" r=".46"/>
<circle cx="154.9" cy="64.8" r=".46"/>
<circle cx="171.4" cy="33" r=".46"/>
<circle cx="154.9" cy="48.3" r=".46"/>
<circle cx="154.9" cy="50.8" r=".46"/>
<circle cx="259.1" cy="111.8" r=".46"/>
<circle cx="255.3" cy="77.5" r=".46"/>
<circle cx="255.3" cy="72.4" r=".46"/>
<circle cx="265.4" cy="77.5" r=".46"/>
<circle cx="265.4" cy="80" r=".46"/>
<circle cx="241.3" cy="111.8" r=".46"/>
<circle cx="245.1" cy="111.8" r=".46"/>
<circle cx="154.9" cy="94" r=".46"/>
<circle cx="154.9" cy="96.5" r=".46"/>
<circle cx="171.4" cy="78.7" r=".46"/>
<circle cx="88.9" cy="44.5" r=".46"/>
<circle cx="101.6" cy="25.4" r=".46"/>
<circle cx="154.9" cy="143.5" r=".46"/>
<circle cx="171.4" cy="125.7" r=".46"/>
<circle cx="154.9" cy="141" r=".46"/>
<circle cx="142.2" cy="105.4" r=".46"/>
<circle cx="139.7" cy="105.4" r=".46"/>
<circle cx="154.9" cy="111.8" r=".46"/>
<circle cx="142.2" cy="152.4" r=".46"/>
<circle cx="154.9" cy="158.8" r=".46"/>
<circle cx="62.2" cy="73.7" r=".46"/>
<circle cx="71.1" cy="73.7" r=".46"/>
<circle cx="139.7" cy="152.4" r=".46"/>
<circle cx="71.1" cy="71.1" r=".46"/>
<circle cx="73.7" cy="73.7" r=".46"/>
</g>
<g font-size="2.8" fill="#840000">
<text x="178" y="190.9">Title:</text>
<text x="187.7" y="190.9">AC400</text>
<text x="199.4" y="190.9">controller</text>
</g>
<g font-size="2.1" fill="#840000">
<text x="226.4" y="125.6" transform="rotate(-90 226.4 125.6)">DEMOD</text>
<text x="178" y="169">Schematic</text>
<text x="178" y="184">Sheet:</text>
<text x="178" y="181.2">Julian7</text>
<text x="178" y="186.7">File:</text>
<text x="184.1" y="186.7">ac400.kicad_sch</text>
<text x="178" y="196.9">KiCad</text>
<text x="178" y="194.1">Size:</text>
<text x="184.7" y="194.1">A4</text>
<text x="185.7" y="196.9">E.D.A.</text>
<text x="193.3" y="196.9">9.0.7</text>
<text x="200" y="194.1">Date:</text>
<text x="207" y="194.1">2026-02-06</text>
<text x="263" y="194.3">Rev:</text>
<text x="263" y="196.9">Id:</text>
<text x="267.1" y="196.9">1/1</text>
<text x="269.4" y="194.3">2</text>
</g>
<g font-size="1.8" fill="#840000">
<text x="35" y="11.9">1</text>
<text x="85" y="11.9">2</text>
<text x="135" y="11.9">3</text>
<text x="185" y="11.9">4</text>
<text x="235" y="11.9">5</text>
<text x="285" y="11.9">6</text>
<text x="47.1" y="27.6">ON_KEY</text>
<text x="10.3" y="35.9">A</text>
<text x="285.3" y="35.9">A</text>
<text x="47.1" y="45.4">OFF_KEY</text>
<text x="65.7" y="45.4">BUZZ</text>
<text x="126.7" y="58.3" transform="rotate(-90 126.7 58.3)">LOW</text>
<text x="10.3" y="85.9">B</text>
<text x="285.3" y="85.9">B</text>
<text x="87.8" y="102.6">MOSI</text>
<text x="87.8" y="105.1">MISO</text>
<text x="87.8" y="107.6">SCK</text>
<text x="126.7" y="104" transform="rotate(-90 126.7 104)">MID</text>
<text x="87.8" y="117.8">LED1</text>
<text x="87.8" y="122.9">LED3</text>
<text x="87.8" y="120.3">LED2</text>
<text x="87.8" y="125.4">LED4</text>
<text x="246.5" y="122.9">IR</text>
<text x="22.9" y="128">LED1</text>
<text x="87.8" y="130.5">LED6</text>
<text x="87.8" y="128">LED5</text>
<text x="98.7" y="130.7" transform="rotate(-90 98.7 130.7)">RESET</text>
<text x="10.3" y="135.9">C</text>
<text x="285.3" y="135.9">C</text>
<text x="22.9" y="139.4">LED2</text>
<text x="87.8" y="138.1">BUZZ</text>
<text x="87.8" y="143.2">IR</text>
<text x="87.8" y="145.7">ON_KEY</text>
<text x="87.8" y="148.3">OFF_KEY</text>
<text x="22.9" y="152.1">LED3</text>
<text x="87.8" y="150.8">LOW</text>
<text x="87.8" y="155.9">HIGH</text>
<text x="87.8" y="153.4">MID</text>
<text x="126.7" y="151" transform="rotate(-90 126.7 151)">HIGH</text>
<text x="22.9" y="164.8">LED4</text>
<text x="22.9" y="176.2">LED5</text>
<text x="118.3" y="174.9">MISO</text>
<text x="118.3" y="177.5">MOSI</text>
<text x="10.3" y="185.9">D</text>
<text x="118.3" y="180">SCK</text>
<text x="118.3" y="182.6">RESET</text>
<text x="285.3" y="185.9">D</text>
<text x="22.9" y="188.9">LED6</text>
<text x="35" y="199.9">1</text>
<text x="85" y="199.9">2</text>
<text x="135" y="199.9">3</text>
<text x="185" y="199.9">4</text>
<text x="235" y="199.9">5</text>
<text x="285" y="199.9">6</text>
</g>
<g font-size="1.8" fill="#0000c2">
<text x="215.6" y="17.9">Power</text>
<text x="222.4" y="17.9">Input</text>
<text x="215.6" y="49.7">Power</text>
<text x="222.4" y="49.7">Supply</text>
<text x="215.6" y="99.2">Infra-Red</text>
<text x="226.2" y="99.2">Receiver</text>
</g>
<g font-size="1.8" fill="#006464">
<text x="32.3" y="19.9">SW1</text>
<text x="32.9" y="22.5">ON</text>
<text x="98.7" y="19.9">+3.3V</text>
<text x="168.5" y="21.2">+3.3V</text>
<text x="250.2" y="23.7">NEUT</text>
<text x="86.4" y="27.5">C13</text>
<text x="132.9" y="26.3">+3.3V</text>
<text x="201.4" y="28.8">J2</text>
<text x="229" y="26.3">LINE</text>
<text x="235.8" y="28.8">LINE</text>
<text x="238.2" y="26.3">J7</text>
<text x="241.1" y="28.8">IN</text>
<text x="255.8" y="28.8">COMMON OUT</text>
<text x="261.1" y="26.3">J5</text>
<text x="23.4" y="35.2">GND</text>
<text x="86.4" y="30.1">100n</text>
<text x="108" y="30.1">BZ1</text>
<text x="108" y="32.6">Buzzer</text>
<text x="138.4" y="33.9">C9</text>
<text x="174" y="31.3">2.2</text>
<text x="198.3" y="31.3">LOW OUT</text>
<text x="199.3" y="32.8">1</text>
<text x="236.1" y="30.2">1</text>
<text x="261.1" y="33.9">J6</text>
<text x="33.5" y="37.7">SW2</text>
<text x="33.7" y="40.2">OFF</text>
<text x="91.9" y="37.7">GND</text>
<text x="138.4" y="36.4">10u</text>
<text x="149.9" y="40.2">D1</text>
<text x="256.6" y="36.4">COMMON IN</text>
<text x="259" y="37.8">1</text>
<text x="79.4" y="42.8">100</text>
<text x="105.4" y="42.8">Q4</text>
<text x="105.4" y="45.3">IRLML2502</text>
<text x="133.9" y="42.8">GND</text>
<text x="144.8" y="42.8">1N4007</text>
<text x="146.8" y="46.6">TP3</text>
<text x="188" y="42.8">K1</text>
<text x="188" y="45.3">SRD-03VDC-SL-C</text>
<text x="91.4" y="51.7">100k</text>
<text x="135.9" y="52.9">TP4</text>
<text x="147.3" y="49.1">LD</text>
<text x="148.6" y="52.9">Q1</text>
<text x="189.6" y="50.4">LINE</text>
<text x="23.4" y="54.2">GND</text>
<text x="86.9" y="58">GND</text>
<text x="99.6" y="58">GND</text>
<text x="135.9" y="55.5">LG</text>
<text x="142.2" y="55.5">IRLML2502</text>
<text x="157.1" y="54.2">+3.3V</text>
<text x="221" y="59.3">NEUT</text>
<text x="227.7" y="59.3">LINE</text>
<text x="242.1" y="56.7">3.3V</text>
<text x="244.6" y="54.2">J8</text>
<text x="247.4" y="56.7">IN</text>
<text x="251.1" y="54.2">+3.3V</text>
<text x="262.5" y="58">+3.3V</text>
<text x="68.2" y="65.6">+3.3V</text>
<text x="132.7" y="65.6">100</text>
<text x="162.6" y="60.6">C6</text>
<text x="162.6" y="63.1">100n</text>
<text x="214.7" y="65.6">NEUT</text>
<text x="233.7" y="65.6">LINE</text>
<text x="270.5" y="63.1">TP1</text>
<text x="270.5" y="65.6">3.3V</text>
<text x="144.8" y="66.9">100k</text>
<text x="168.5" y="66.9">+3.3V</text>
<text x="237.3" y="69.4">HLK-5M03</text>
<text x="240.6" y="66.9">PS1</text>
<text x="252" y="66.9">GND</text>
<text x="140.2" y="73.3">GND</text>
<text x="152.9" y="73.3">GND</text>
<text x="174" y="77.1">2.2</text>
<text x="198.5" y="77.1">MID</text>
<text x="201.4" y="74.5">J3</text>
<text x="203" y="77.1">OUT</text>
<text x="235.5" y="73.3">AC/L</text>
<text x="243.8" y="73.3">+Vout</text>
<text x="257.8" y="74.5">C4</text>
<text x="257.8" y="77.1">10u</text>
<text x="269.2" y="72.4">C2</text>
<text x="269.2" y="74.9">470u</text>
<text x="53.3" y="80.9">100n</text>
<text x="53.3" y="78.3">C12</text>
<text x="64.8" y="78.3">C1</text>
<text x="64.8" y="80.9">100n</text>
<text x="83.8" y="78.3">C3</text>
<text x="83.8" y="80.9">100n</text>
<text x="235.5" y="78.3">AC/N</text>
<text x="243.8" y="78.3">-Vout</text>
<text x="270.5" y="79.6">TP2</text>
<text x="270.5" y="82.1">GND</text>
<text x="48.8" y="87.2">GND</text>
<text x="60.2" y="87.2">GND</text>
<text x="79.2" y="87.2">GND</text>
<text x="144.8" y="88.5">1N4007</text>
<text x="149.9" y="86">D2</text>
<text x="188" y="88.5">K2</text>
<text x="263.4" y="87.2">GND</text>
<text x="58.9" y="94.8">AREF</text>
<text x="72" y="93.2" transform="rotate(-90 72 93.2)">VCC</text>
<text x="74.5" y="94.3" transform="rotate(-90 74.5 94.3)">AVCC</text>
<text x="79.4" y="94.8">PB0</text>
<text x="146.8" y="92.3">TP5</text>
<text x="147.1" y="94.8">MD</text>
<text x="188" y="91">SRD-03VDC-SL-C</text>
<text x="45.7" y="98.7">C5</text>
<text x="45.7" y="101.2">100n</text>
<text x="58.9" y="99.9">ADC6</text>
<text x="79.4" y="97.4">PB1</text>
<text x="79.4" y="99.9">PB2</text>
<text x="135.9" y="98.7">TP6</text>
<text x="135.9" y="101.2">MG</text>
<text x="142.2" y="101.2">IRLML2502</text>
<text x="148.6" y="98.7">Q2</text>
<text x="158.3" y="99.9">+3.3V</text>
<text x="189.6" y="96.1">LINE</text>
<text x="41.1" y="107.5">GND</text>
<text x="58.9" y="102.5">ADC7</text>
<text x="79.4" y="102.5">PB3</text>
<text x="79.4" y="105">PB4</text>
<text x="79.4" y="107.5">PB5</text>
<text x="163.8" y="107.5">C7</text>
<text x="238.4" y="107.5">+3.3V</text>
<text x="72.5" y="110.1">XTAL1/PB6</text>
<text x="72.5" y="112.6">XTAL2/PB7</text>
<text x="132.7" y="111.4">100</text>
<text x="144.8" y="112.6">100k</text>
<text x="163.8" y="110.1">100n</text>
<text x="168.5" y="113.9">+3.3V</text>
<text x="221.4" y="113.9">TSOP38238</text>
<text x="225.5" y="111.4">U2</text>
<text x="79.4" y="117.7">PC0</text>
<text x="140.2" y="119">GND</text>
<text x="152.9" y="119">GND</text>
<text x="233.4" y="117.7">Vs</text>
<text x="247.7" y="119">10k</text>
<text x="261.6" y="119">100n</text>
<text x="261.6" y="116.4">C10</text>
<text x="273.1" y="116.4">C11</text>
<text x="273.1" y="119">10u</text>
<text x="29.8" y="125.3">120</text>
<text x="35.7" y="122.8">LED1</text>
<text x="79.4" y="120.2">PC1</text>
<text x="79.4" y="122.8">PC2</text>
<text x="79.4" y="125.3">PC3</text>
<text x="174" y="124.1">2.2</text>
<text x="197.9" y="124.1">HIGH</text>
<text x="201.4" y="121.5">J4</text>
<text x="203.6" y="124.1">OUT</text>
<text x="231.9" y="122.8">OUT</text>
<text x="257" y="125.3">GND</text>
<text x="268.5" y="125.3">GND</text>
<text x="79.4" y="127.9">PC4</text>
<text x="79.4" y="130.4">PC5</text>
<text x="100.2" y="129.1">Reset</text>
<text x="101" y="126.6">JP1</text>
<text x="231.6" y="127.9">GND</text>
<text x="29.8" y="136.8">120</text>
<text x="35.7" y="134.2">LED2</text>
<text x="39.9" y="132.9">GND</text>
<text x="72.3" y="132.9">~{RESET}/PC6</text>
<text x="144.8" y="135.5">1N4007</text>
<text x="149.9" y="132.9">D3</text>
<text x="188" y="135.5">K3</text>
<text x="236.7" y="132.9">GND</text>
<text x="79.4" y="138">PD0</text>
<text x="79.4" y="140.6">PD1</text>
<text x="79.4" y="143.1">PD2</text>
<text x="104.6" y="138">GND</text>
<text x="146.8" y="139.3">TP7</text>
<text x="147.2" y="141.8">HD</text>
<text x="188" y="138">SRD-03VDC-SL-C</text>
<text x="189.6" y="143.1">LINE</text>
<text x="29.8" y="149.5">120</text>
<text x="35.7" y="146.9">LED3</text>
<text x="39.9" y="144.4">GND</text>
<text x="79.4" y="145.6">PD3</text>
<text x="79.4" y="148.2">PD4</text>
<text x="135.9" y="145.6">TP8</text>
<text x="135.9" y="148.2">HG</text>
<text x="142.2" y="148.2">IRLML2502</text>
<text x="148.6" y="145.6">Q3</text>
<text x="159.6" y="146.9">+3.3V</text>
<text x="79.4" y="150.7">PD5</text>
<text x="79.4" y="153.3">PD6</text>
<text x="79.4" y="155.8">PD7</text>
<text x="165.1" y="154.5">C8</text>
<text x="35.7" y="159.6">LED4</text>
<text x="39.9" y="157.1">GND</text>
<text x="72" y="159.5" transform="rotate(-90 72 159.5)">GND</text>
<text x="132.7" y="158.3">100</text>
<text x="144.8" y="159.6">100k</text>
<text x="165.1" y="157.1">100n</text>
<text x="225" y="160.3">Board</text>
<text x="231.7" y="160.3">footprint</text>
<text x="245.4" y="160.2">Julian7</text>
<text x="253.4" y="160.2">logo</text>
<text x="29.8" y="162.2">120</text>
<text x="73.3" y="163.4">U1</text>
<text x="73.3" y="166">ATmega328P-A</text>
<text x="101.2" y="162.2">+3.3V</text>
<text x="140.2" y="166">GND</text>
<text x="152.9" y="166">GND</text>
<text x="29.8" y="173.6">120</text>
<text x="35.7" y="171">LED5</text>
<text x="39.9" y="169.8">GND</text>
<text x="69.1" y="168.5">GND</text>
<text x="105" y="173.8" transform="rotate(-90 105 173.8)">VCC</text>
<text x="86.7" y="179.9">AVR-ISP-6</text>
<text x="95.4" y="177.4">J1</text>
<text x="108.5" y="174.9">MISO</text>
<text x="108.5" y="177.4">MOSI</text>
<text x="109.3" y="179.9">SCK</text>
<text x="35.7" y="183.7">LED6</text>
<text x="39.9" y="181.2">GND</text>
<text x="105" y="185.7" transform="rotate(-90 105 185.7)">GND</text>
<text x="109.6" y="182.5">~{RST}</text>
<text x="29.8" y="186.3">120</text>
<text x="39.9" y="193.9">GND</text>
<text x="102.1" y="195.2">GND</text>
</g>
<g font-size="1.8" fill="#a90000">
<text x="102.2" y="27.7">1</text>
<text x="102.2" y="32.8">2</text>
<text x="259" y="30.2">1</text>
<text x="101.3" y="40.1" transform="rotate(-90 101.3 40.1)">3</text>
<text x="171.2" y="37.5" transform="rotate(-90 171.2 37.5)">5</text>
<text x="178.8" y="37.5" transform="rotate(-90 178.8 37.5)">4</text>
<text x="183.9" y="37.5" transform="rotate(-90 183.9 37.5)">3</text>
<text x="95.8" y="44.2">1</text>
<text x="101.3" y="47.7" transform="rotate(-90 101.3 47.7)">2</text>
<text x="171.2" y="50.2" transform="rotate(-90 171.2 50.2)">2</text>
<text x="181.4" y="50.2" transform="rotate(-90 181.4 50.2)">1</text>
<text x="149.2" y="59.4">1</text>
<text x="154.7" y="55.3" transform="rotate(-90 154.7 55.3)">3</text>
<text x="247.6" y="58.2">1</text>
<text x="154.7" y="62.9" transform="rotate(-90 154.7 62.9)">2</text>
<text x="247.6" y="60.7">2</text>
<text x="233" y="72.1">1</text>
<text x="233" y="77.2">2</text>
<text x="250.8" y="72.1">4</text>
<text x="250.8" y="77.2">3</text>
<text x="171.2" y="83.3" transform="rotate(-90 171.2 83.3)">5</text>
<text x="178.8" y="83.3" transform="rotate(-90 178.8 83.3)">4</text>
<text x="183.9" y="83.3" transform="rotate(-90 183.9 83.3)">3</text>
<text x="199.3" y="78.5">1</text>
<text x="70.9" y="88.3" transform="rotate(-90 70.9 88.3)">4</text>
<text x="73.4" y="88.9" transform="rotate(-90 73.4 88.9)">18</text>
<text x="55.8" y="93.7">20</text>
<text x="83.8" y="93.7">12</text>
<text x="171.2" y="96" transform="rotate(-90 171.2 96)">2</text>
<text x="181.4" y="96" transform="rotate(-90 181.4 96)">1</text>
<text x="55.8" y="98.8">19</text>
<text x="55.8" y="101.3">22</text>
<text x="83.8" y="96.3">13</text>
<text x="83.8" y="98.8">14</text>
<text x="83.8" y="101.3">15</text>
<text x="154.7" y="101" transform="rotate(-90 154.7 101)">3</text>
<text x="83.8" y="103.9">16</text>
<text x="83.8" y="106.4">17</text>
<text x="149.2" y="105.2">1</text>
<text x="84.4" y="109">7</text>
<text x="84.4" y="111.5">8</text>
<text x="154.7" y="108.7" transform="rotate(-90 154.7 108.7)">2</text>
<text x="83.8" y="116.6">23</text>
<text x="83.8" y="119.1">24</text>
<text x="236.8" y="116.6">3</text>
<text x="83.8" y="121.7">25</text>
<text x="83.8" y="124.2">26</text>
<text x="199.3" y="125.5">1</text>
<text x="236.8" y="121.7">1</text>
<text x="83.8" y="126.7">27</text>
<text x="83.8" y="129.3">28</text>
<text x="83.8" y="131.8">29</text>
<text x="171.2" y="130.2" transform="rotate(-90 171.2 130.2)">5</text>
<text x="178.8" y="130.2" transform="rotate(-90 178.8 130.2)">4</text>
<text x="183.9" y="130.2" transform="rotate(-90 183.9 130.2)">3</text>
<text x="236.8" y="126.7">2</text>
<text x="83.8" y="136.9">30</text>
<text x="83.8" y="139.4">31</text>
<text x="83.8" y="142">32</text>
<text x="171.2" y="142.9" transform="rotate(-90 171.2 142.9)">2</text>
<text x="181.4" y="142.9" transform="rotate(-90 181.4 142.9)">1</text>
<text x="84.4" y="144.5">1</text>
<text x="84.4" y="147.1">2</text>
<text x="84.4" y="149.6">9</text>
<text x="154.7" y="148" transform="rotate(-90 154.7 148)">3</text>
<text x="83.8" y="152.1">10</text>
<text x="83.8" y="154.7">11</text>
<text x="149.2" y="152.1">1</text>
<text x="154.7" y="155.6" transform="rotate(-90 154.7 155.6)">2</text>
<text x="70.9" y="162" transform="rotate(-90 70.9 162)">3</text>
<text x="103.9" y="168.3" transform="rotate(-90 103.9 168.3)">2</text>
<text x="114.9" y="173.7">1</text>
<text x="114.9" y="176.3">4</text>
<text x="114.9" y="178.8">3</text>
<text x="114.9" y="181.4">5</text>
<text x="103.9" y="188.7" transform="rotate(-90 103.9 188.7)">6</text>
</g>
<g font-size="1.8" fill="#0f0f0f">
<text x="186.7" y="32.7">LOW OUT</text>
<text x="101.6" y="36.5">Buzz</text>
<text x="107.2" y="36.5">Drain</text>
<text x="154.9" y="46.6">Low</text>
<text x="159.6" y="46.6">Drain</text>
<text x="186.7" y="78.4">MID</text>
<text x="191.2" y="78.4">OUT</text>
<text x="154.9" y="92.4">Mid</text>
<text x="159.3" y="92.4">Drain</text>
<text x="183.7" y="125.4">HIGH</text>
<text x="189.4" y="125.4">OUT</text>
<text x="154.9" y="139.4">High</text>
<text x="160.3" y="139.4">Drain</text>
</g>
<g font-size="1.4" fill="#006464">
<text x="174" y="28.7">R3</text>
<text x="79.7" y="40.1">R17</text>
<text x="91.4" y="49">R18</text>
<text x="133.5" y="63">R1</text>
<text x="144.7" y="64.2">R2</text>
<text x="174" y="74.4">R6</text>
<text x="133.5" y="108.7">R4</text>
<text x="144.7" y="110">R5</text>
<text x="247.6" y="116.3">R16</text>
<text x="30.1" y="122.7">R10</text>
<text x="174" y="121.4">R9</text>
<text x="30.1" y="134.1">R11</text>
<text x="30.1" y="146.8">R12</text>
<text x="133.5" y="155.7">R7</text>
<text x="30.1" y="159.5">R13</text>
<text x="144.7" y="156.9">R8</text>
<text x="30.1" y="170.9">R14</text>
<text x="30.1" y="183.6">R15</text>
</g>
</svg>
